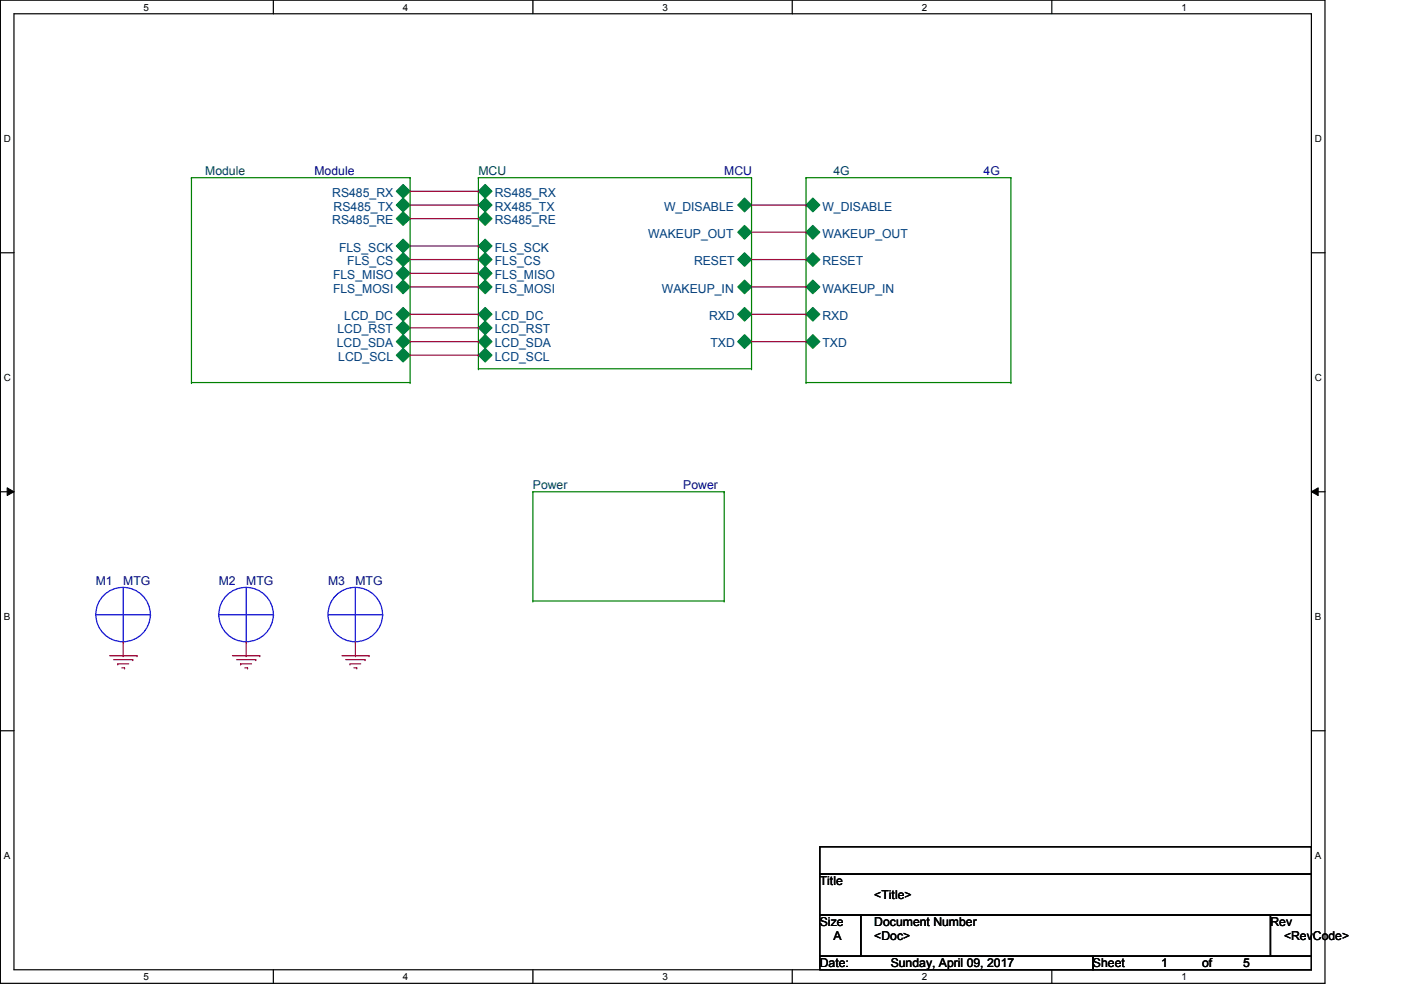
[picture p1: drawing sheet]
<svg xmlns="http://www.w3.org/2000/svg" width="297mm" height="210mm" viewBox="0 0 297 210" stroke-linecap="round" stroke-linejoin="round" font-family="sans-serif">
<path d="M.1 0h280.8v208.5h-280.8zM3 2.9h275v202.7h-275z" fill="none" stroke="#000" stroke-width=".25"/>
<g fill="#fff">
<path d="M30.4 .3h1.2v2.4h-1.2z"/>
<path d="M30.4 205.9h1.2v2.3h-1.2z"/>
</g>
<path d="M58 0v2.9M58 205.6v2.9" fill="none" stroke="#000" stroke-width=".25"/>
<g fill="#fff">
<path d="M85.4 .3h1.2v2.4h-1.2z"/>
<path d="M85.4 205.9h1.2v2.3h-1.2z"/>
</g>
<path d="M113 0v2.9M113 205.6v2.9" fill="none" stroke="#000" stroke-width=".25"/>
<g fill="#fff">
<path d="M140.5 .3h1.1v2.4h-1.1z"/>
<path d="M140.5 205.9h1.1v2.3h-1.1z"/>
</g>
<path d="M168 0v2.9M168 205.6v2.9" fill="none" stroke="#000" stroke-width=".25"/>
<g fill="#fff">
<path d="M195.4 .3h1.2v2.4h-1.2z"/>
<path d="M195.4 205.9h1.2v2.3h-1.2z"/>
</g>
<path d="M223 0v2.9M223 205.6v2.9" fill="none" stroke="#000" stroke-width=".25"/>
<g fill="#fff">
<path d="M250.5 .3h1.1v2.4h-1.1z"/>
<path d="M250.5 205.9h1.1v2.3h-1.1z"/>
<path d="M.8 28.2h1.5v2.4h-1.5z"/>
<path d="M278.8 28.2h1.4v2.4h-1.4z"/>
<path d="M.8 78.9h1.5v2.3h-1.5z"/>
<path d="M278.8 78.9h1.4v2.3h-1.4z"/>
</g>
<path d="M.1 53.6h2.9M278 53.6h2.9" fill="none" stroke="#000" stroke-width=".25"/>
<g fill="#fff">
<path d="M.8 129.6h1.4v2.3h-1.4z"/>
<path d="M278.8 129.6h1.3v2.3h-1.3z"/>
</g>
<path d="M.1 104.3h2.9M278 104.3h2.9" fill="none" stroke="#000" stroke-width=".25"/>
<path d="M1.5 103.4l1.5 .9-1.5 .8zM278 104.3l1.5-.9v1.7z" fill="#000"/>
<path d="M1.5 103.4l1.5 .9-1.5 .8zM278 104.3l1.5-.9v1.7z" fill="none" stroke="#000" stroke-width=".21"/>
<g fill="#fff">
<path d="M.8 180.3h1.4v2.3h-1.4z"/>
<path d="M278.8 180.3h1.3v2.3h-1.3z"/>
</g>
<path d="M.1 154.9h2.9M278 154.9h2.9M173.8 179.5h104.2v5.8h-104.2zM173.8 185.3h104.2v8.7h-104.2zM173.8 194h8.7v8.7h-8.7zM182.5 194h86.9v8.7h-86.9zM269.4 194h8.6v8.7h-8.6zM173.8 202.7h57.9v2.9h-57.9zM231.7 202.7h46.3v2.9h-46.3z" fill="none" stroke="#000" stroke-width=".25"/>
<g fill="none" stroke="#f00" stroke-width=".25">
<path d="M23.2 139h5.8M24.1 139.9h4M28.1 139.9h.1M29 139h.1M49.3 139h5.8M50.2 139.9h4M54.2 139.9h.1M55.1 139h.1M72.5 139h5.7M73.3 139.9h4.1M77.4 139.9h.1M78.2 139h.1"/>
<path d="M25 140.8h.1M25 140.8h2.3M25.8 141.6h.6M26.4 141.6h.1M51 140.8h.1M51 140.8h2.3M51.9 141.6h.6M52.5 141.6h.1M74.2 140.8h.1M74.2 140.8h2.3M75.1 141.6h.5M75.6 141.6h.1"/>
</g>
<path d="M170.9 49.2l1.4-1.4 1.5 1.4-1.5 1.5z" fill="#008040"/>
<path d="M170.9 49.2l1.4-1.4 1.5 1.4-1.5 1.5z" fill="none" stroke="#008040" stroke-width=".25"/>
<path d="M172.3 42l1.5 1.5-1.5 1.4-1.4-1.4z" fill="#008040"/>
<path d="M172.3 42l1.5 1.5-1.5 1.4-1.4-1.4z" fill="none" stroke="#008040" stroke-width=".25"/>
<path d="M170.9 55l1.4-1.4 1.5 1.4-1.5 1.5z" fill="#008040"/>
<path d="M170.9 55l1.4-1.4 1.5 1.4-1.5 1.5z" fill="none" stroke="#008040" stroke-width=".25"/>
<path d="M170.9 60.8l1.4-1.4 1.5 1.4-1.5 1.5z" fill="#008040"/>
<path d="M170.9 60.8l1.4-1.4 1.5 1.4-1.5 1.5z" fill="none" stroke="#008040" stroke-width=".25"/>
<path d="M170.9 66.6l1.4-1.4 1.5 1.4-1.5 1.5z" fill="#008040"/>
<path d="M170.9 66.6l1.4-1.4 1.5 1.4-1.5 1.5z" fill="none" stroke="#008040" stroke-width=".25"/>
<path d="M172.3 71l1.5 1.4-1.5 1.5-1.4-1.5z" fill="#008040"/>
<path d="M172.3 71l1.5 1.4-1.5 1.5-1.4-1.5z" fill="none" stroke="#008040" stroke-width=".25"/>
<path d="M170.9 37.7h.1M170.9 37.7h43.4M170.9 37.7v43.4M214.3 37.7h.1M214.3 37.7v43.4M170.9 81.1h.1M170.9 81.1h43.4M214.3 81.1h.1" fill="none" stroke="#008000" stroke-width=".25"/>
<path d="M101.4 40.6l1.5-1.5 1.4 1.5-1.4 1.4z" fill="#008040"/>
<path d="M101.4 40.6l1.5-1.5 1.4 1.5-1.4 1.4z" fill="none" stroke="#008040" stroke-width=".25"/>
<path d="M102.9 42l1.4 1.5-1.4 1.4-1.5-1.4z" fill="#008040"/>
<path d="M102.9 42l1.4 1.5-1.4 1.4-1.5-1.4z" fill="none" stroke="#008040" stroke-width=".25"/>
<path d="M102.9 44.9l1.4 1.5-1.4 1.4-1.5-1.4z" fill="#008040"/>
<path d="M102.9 44.9l1.4 1.5-1.4 1.4-1.5-1.4z" fill="none" stroke="#008040" stroke-width=".25"/>
<path d="M101.4 60.8l1.5-1.4 1.4 1.4-1.4 1.5z" fill="#008040"/>
<path d="M101.4 60.8l1.5-1.4 1.4 1.4-1.4 1.5z" fill="none" stroke="#008040" stroke-width=".25"/>
<path d="M101.4 52.2l1.5-1.5 1.4 1.5-1.4 1.4z" fill="#008040"/>
<path d="M101.4 52.2l1.5-1.5 1.4 1.5-1.4 1.4z" fill="none" stroke="#008040" stroke-width=".25"/>
<path d="M101.4 55l1.5-1.4 1.4 1.4-1.4 1.5z" fill="#008040"/>
<path d="M101.4 55l1.5-1.4 1.4 1.4-1.4 1.5z" fill="none" stroke="#008040" stroke-width=".25"/>
<path d="M102.9 56.5l1.4 1.5-1.4 1.4-1.5-1.4z" fill="#008040"/>
<path d="M102.9 56.5l1.4 1.5-1.4 1.4-1.5-1.4z" fill="none" stroke="#008040" stroke-width=".25"/>
<path d="M101.4 66.6l1.5-1.4 1.4 1.4-1.4 1.5z" fill="#008040"/>
<path d="M101.4 66.6l1.5-1.4 1.4 1.4-1.4 1.5z" fill="none" stroke="#008040" stroke-width=".25"/>
<path d="M102.9 68.1l1.4 1.4-1.4 1.5-1.5-1.5z" fill="#008040"/>
<path d="M102.9 68.1l1.4 1.4-1.4 1.5-1.5-1.5z" fill="none" stroke="#008040" stroke-width=".25"/>
<path d="M102.9 71l1.4 1.4-1.4 1.5-1.5-1.5z" fill="#008040"/>
<path d="M102.9 71l1.4 1.4-1.4 1.5-1.5-1.5z" fill="none" stroke="#008040" stroke-width=".25"/>
<path d="M101.4 75.3l1.5-1.4 1.4 1.4-1.4 1.5z" fill="#008040"/>
<path d="M101.4 75.3l1.5-1.4 1.4 1.4-1.4 1.5z" fill="none" stroke="#008040" stroke-width=".25"/>
<path d="M156.4 49.2l1.5-1.4 1.4 1.4-1.4 1.5z" fill="#008040"/>
<path d="M156.4 49.2l1.5-1.4 1.4 1.4-1.4 1.5z" fill="none" stroke="#008040" stroke-width=".25"/>
<path d="M157.9 42l1.4 1.5-1.4 1.4-1.5-1.4z" fill="#008040"/>
<path d="M157.9 42l1.4 1.5-1.4 1.4-1.5-1.4z" fill="none" stroke="#008040" stroke-width=".25"/>
<path d="M156.4 55l1.5-1.4 1.4 1.4-1.4 1.5z" fill="#008040"/>
<path d="M156.4 55l1.5-1.4 1.4 1.4-1.4 1.5z" fill="none" stroke="#008040" stroke-width=".25"/>
<path d="M156.4 60.8l1.5-1.4 1.4 1.4-1.4 1.5z" fill="#008040"/>
<path d="M156.4 60.8l1.5-1.4 1.4 1.4-1.4 1.5z" fill="none" stroke="#008040" stroke-width=".25"/>
<path d="M156.4 66.6l1.5-1.4 1.4 1.4-1.4 1.5z" fill="#008040"/>
<path d="M156.4 66.6l1.5-1.4 1.4 1.4-1.4 1.5z" fill="none" stroke="#008040" stroke-width=".25"/>
<path d="M157.9 71l1.4 1.4-1.4 1.5-1.5-1.5z" fill="#008040"/>
<path d="M157.9 71l1.4 1.4-1.4 1.5-1.5-1.5z" fill="none" stroke="#008040" stroke-width=".25"/>
<g fill="none" stroke="#008000" stroke-width=".25">
<path d="M101.4 37.7h.1M101.4 37.7h57.9M101.4 37.7v40.5M159.3 37.7h.1M159.3 37.7v40.5M101.4 78.2h.1M101.4 78.2h57.9M159.3 78.2h.1M113 104.3h.1M113 104.3h40.5M113 104.3v23.1M153.5 104.3h.1"/>
<path d="M153.5 104.3v23.1M113 127.4h.1M113 127.4h40.5M153.5 127.4h.1"/>
</g>
<g fill="none" stroke="#00f" stroke-width=".25">
<path d="M20.3 130.3h11.6M26.1 136.1h.1M26.1 124.5v11.6M31.9 130.3h.1"/>
<circle cx="26.1" cy="130.3" r="5.8"/>
</g>
<path d="M26.1 139h.1M26.1 136.1v2.9" fill="none" stroke="#f00" stroke-width=".25"/>
<path d="M84 52.2l1.5-1.5 1.4 1.5-1.4 1.4z" fill="#008040"/>
<path d="M84 52.2l1.5-1.5 1.4 1.5-1.4 1.4z" fill="none" stroke="#008040" stroke-width=".25"/>
<path d="M85.5 56.5l1.4 1.5-1.4 1.4-1.5-1.4z" fill="#008040"/>
<path d="M85.5 56.5l1.4 1.5-1.4 1.4-1.5-1.4z" fill="none" stroke="#008040" stroke-width=".25"/>
<path d="M84 60.8l1.5-1.4 1.4 1.4-1.4 1.5z" fill="#008040"/>
<path d="M84 60.8l1.5-1.4 1.4 1.4-1.4 1.5z" fill="none" stroke="#008040" stroke-width=".25"/>
<path d="M84 55l1.5-1.4 1.4 1.4-1.4 1.5z" fill="#008040"/>
<path d="M84 55l1.5-1.4 1.4 1.4-1.4 1.5z" fill="none" stroke="#008040" stroke-width=".25"/>
<path d="M84 75.3l1.5-1.4 1.4 1.4-1.4 1.5z" fill="#008040"/>
<path d="M84 75.3l1.5-1.4 1.4 1.4-1.4 1.5z" fill="none" stroke="#008040" stroke-width=".25"/>
<path d="M85.5 71l1.4 1.4-1.4 1.5-1.5-1.5z" fill="#008040"/>
<path d="M85.5 71l1.4 1.4-1.4 1.5-1.5-1.5z" fill="none" stroke="#008040" stroke-width=".25"/>
<path d="M84 69.5l1.5-1.4 1.4 1.4-1.4 1.5z" fill="#008040"/>
<path d="M84 69.5l1.5-1.4 1.4 1.4-1.4 1.5z" fill="none" stroke="#008040" stroke-width=".25"/>
<path d="M84 66.6l1.5-1.4 1.4 1.4-1.4 1.5z" fill="#008040"/>
<path d="M84 66.6l1.5-1.4 1.4 1.4-1.4 1.5z" fill="none" stroke="#008040" stroke-width=".25"/>
<path d="M85.5 42l1.4 1.5-1.4 1.4-1.5-1.4z" fill="#008040"/>
<path d="M85.5 42l1.4 1.5-1.4 1.4-1.5-1.4z" fill="none" stroke="#008040" stroke-width=".25"/>
<path d="M84 46.4l1.5-1.5 1.4 1.5-1.4 1.4z" fill="#008040"/>
<path d="M84 46.4l1.5-1.5 1.4 1.5-1.4 1.4z" fill="none" stroke="#008040" stroke-width=".25"/>
<path d="M85.5 39.1l1.4 1.5-1.4 1.4-1.5-1.4z" fill="#008040"/>
<path d="M85.5 39.1l1.4 1.5-1.4 1.4-1.5-1.4z" fill="none" stroke="#008040" stroke-width=".25"/>
<path d="M40.6 37.7h.1M40.6 37.7h46.3M40.6 37.7v43.4M86.9 37.7h.1M86.9 37.7v43.4M40.6 81.1h.1M40.6 81.1h46.3M86.9 81.1h.1" fill="none" stroke="#008000" stroke-width=".25"/>
<g fill="none" stroke="#00f" stroke-width=".25">
<path d="M46.4 130.3h11.6M52.2 136.1h.1M52.2 124.5v11.6M58 130.3h.1M69.6 130.3h11.5M75.3 136.1h.1M75.3 124.5v11.6M81.1 130.3h.1"/>
<circle cx="52.2" cy="130.3" r="5.8"/>
<circle cx="75.3" cy="130.3" r="5.8"/>
</g>
<path d="M52.2 139h.1M52.2 136.1v2.9M75.3 139h.1M75.3 136.1v2.9" fill="none" stroke="#f00" stroke-width=".25"/>
<g fill="none" stroke="#800040" stroke-width=".25">
<path d="M86.9 40.6h14.5M86.9 43.5h14.5M86.9 46.4h14.5M86.9 52.2h14.5M86.9 55h14.5M86.9 58h14.5M101.4 40.6h.1M101.4 43.5h.1M101.4 46.4h.1M101.4 52.2h.1M101.4 55h.1M101.4 58h.1"/>
<path d="M159.3 43.5h11.6M159.3 55h11.6M159.3 49.2h11.6M170.9 43.5h.1M170.9 49.2h.1M170.9 55h.1M86.9 60.8h14.5M86.9 66.6h14.5M86.9 69.5h14.5M86.9 72.4h14.5M86.9 75.3h14.5M101.4 60.8h.1"/>
<path d="M101.4 66.6h.1M101.4 69.5h.1M101.4 72.4h.1M101.4 75.3h.1M159.3 60.8h11.6M159.3 66.6h11.6M159.3 72.4h11.6M170.9 60.8h.1M170.9 66.6h.1M170.9 72.4h.1"/>
</g>
<g font-size="2.6" fill="#004040">
<text x="43.5" y="37.1">Module</text>
<text x="101.4" y="37.1">MCU</text>
<text x="176.7" y="37.1">4G</text>
<text x="113" y="103.7">Power</text>
</g>
<g font-size="2.6" fill="#000080">
<text x="66.7" y="37.1">Module</text>
<text x="153.5" y="37.1">MCU</text>
<text x="208.5" y="37.1">4G</text>
<text x="144.9" y="103.7">Power</text>
<text x="20.3" y="124">M1</text>
<text x="26.1" y="124">MTG</text>
<text x="46.4" y="124">M2</text>
<text x="52.2" y="124">MTG</text>
<text x="69.6" y="124">M3</text>
<text x="75.3" y="124">MTG</text>
</g>
<g font-size="2.6" fill="#004080">
<text x="70.4" y="41.7">RS485_RX</text>
<text x="104.9" y="41.7">RS485_RX</text>
<text x="70.4" y="47.5">RS485_RE</text>
<text x="70.7" y="44.7">RS485_TX</text>
<text x="104.9" y="44.7">RX485_TX</text>
<text x="104.9" y="47.5">RS485_RE</text>
<text x="140.8" y="44.7">W_DISABLE</text>
<text x="174.4" y="44.7">W_DISABLE</text>
<text x="71.9" y="53.3">FLS_SCK</text>
<text x="104.9" y="53.3">FLS_SCK</text>
<text x="137.4" y="50.4">WAKEUP_OUT</text>
<text x="174.4" y="50.4">WAKEUP_OUT</text>
<text x="70.6" y="59.1">FLS_MISO</text>
<text x="73.6" y="56.2">FLS_CS</text>
<text x="104.9" y="56.2">FLS_CS</text>
<text x="104.9" y="59.1">FLS_MISO</text>
<text x="147.1" y="56.2">RESET</text>
<text x="174.4" y="56.2">RESET</text>
<text x="70.6" y="62">FLS_MOSI</text>
<text x="104.9" y="62">FLS_MOSI</text>
<text x="140.3" y="62">WAKEUP_IN</text>
<text x="174.4" y="62">WAKEUP_IN</text>
<text x="71.5" y="70.7">LCD_RST</text>
<text x="73" y="67.8">LCD_DC</text>
<text x="104.9" y="67.8">LCD_DC</text>
<text x="104.9" y="70.7">LCD_RST</text>
<text x="150.3" y="67.8">RXD</text>
<text x="174.4" y="67.8">RXD</text>
<text x="71.4" y="73.6">LCD_SDA</text>
<text x="71.7" y="76.5">LCD_SCL</text>
<text x="104.9" y="73.6">LCD_SDA</text>
<text x="104.9" y="76.5">LCD_SCL</text>
<text x="150.6" y="73.6">TXD</text>
<text x="174.4" y="73.6">TXD</text>
</g>
<g font-size="2.6">
<text x="173.8" y="187.7">Title</text>
<text x="185.4" y="190.6">&lt;Title&gt;</text>
<text x="173.8" y="196.3">Size</text>
<text x="185.4" y="196.3">Document Number</text>
<text x="269.4" y="196.3">Rev</text>
<text x="176.7" y="199.3">A</text>
<text x="185.4" y="199.3">&lt;Doc&gt;</text>
<text x="272.2" y="199.3">&lt;RevCode&gt;</text>
<text x="173.8" y="205.1">Date:</text>
<text x="188.8" y="205.1">Sunday, April 09, 2017</text>
<text x="231.7" y="205.1">Sheet</text>
<text x="246.2" y="205.1">1</text>
<text x="254.9" y="205.1">of</text>
<text x="263.6" y="205.1">5</text>
</g>
<g font-size="2.1">
<text x="30.4" y="2.2">5</text>
<text x="85.4" y="2.2">4</text>
<text x="140.5" y="2.2">3</text>
<text x="195.4" y="2.2">2</text>
<text x="250.5" y="2.2">1</text>
<text x=".8" y="30.1">D</text>
<text x="278.8" y="30.1">D</text>
<text x=".8" y="80.8">C</text>
<text x="278.8" y="80.8">C</text>
<text x=".8" y="131.5">B</text>
<text x="278.8" y="131.5">B</text>
<text x=".8" y="182.2">A</text>
<text x="278.8" y="182.2">A</text>
<text x="30.4" y="207.8">5</text>
<text x="85.4" y="207.8">4</text>
<text x="140.5" y="207.8">3</text>
<text x="195.4" y="207.8">2</text>
<text x="250.5" y="207.8">1</text>
</g>
</svg>
